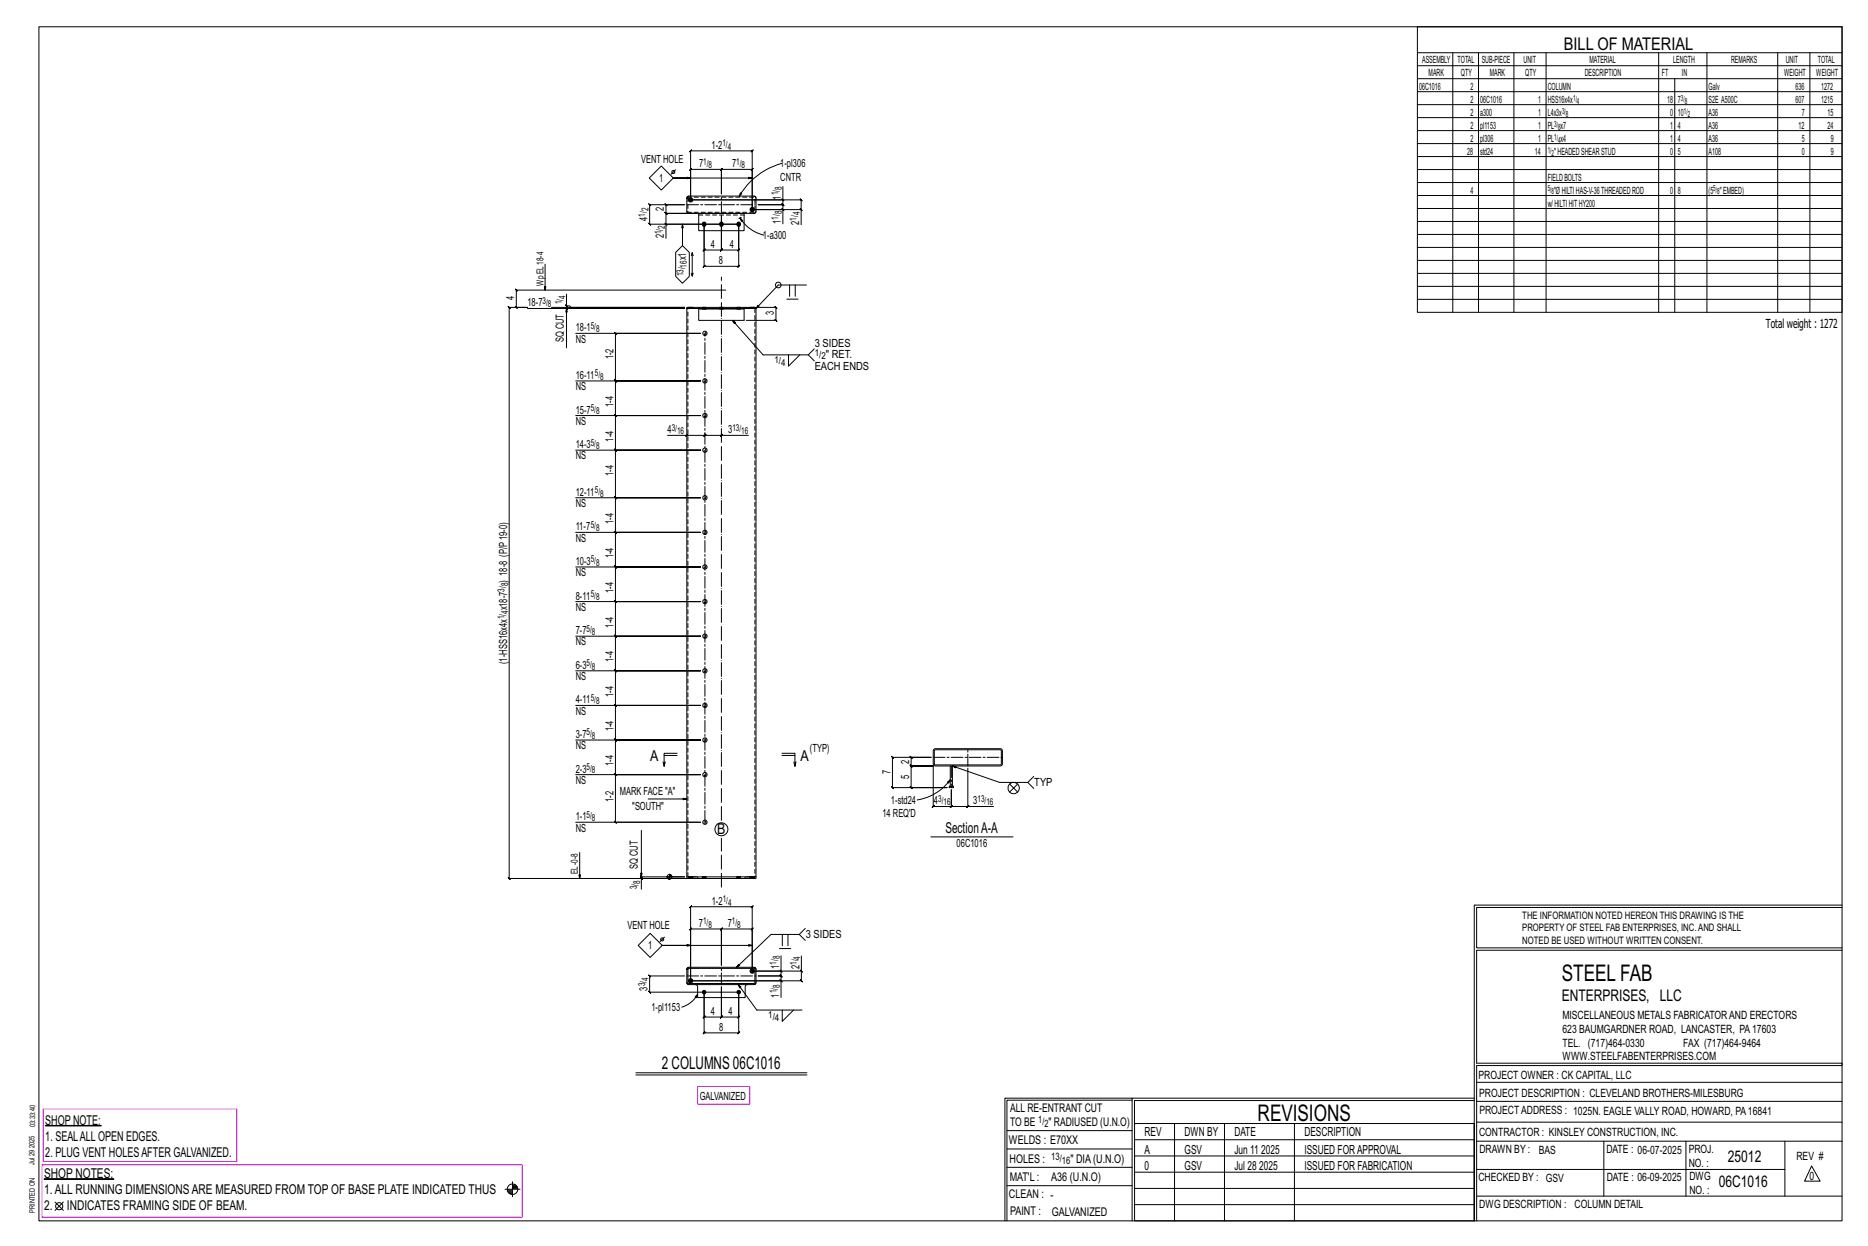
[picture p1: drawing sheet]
<svg xmlns="http://www.w3.org/2000/svg" width="914mm" height="610mm" viewBox="0 0 914 610" stroke-linecap="round" stroke-linejoin="round" font-family="sans-serif">
<g fill="#000" stroke="#000" stroke-width=".49">
<path d="M22 551h28zM22 577h34z"/>
<circle cx="338" cy="98" r="1.1"/>
<circle cx="345" cy="110" r="1"/>
<circle cx="353" cy="110" r="1"/>
<circle cx="362" cy="110" r="1"/>
<circle cx="368" cy="103" r="1.1"/>
<circle cx="338" cy="480" r="1.1"/>
<circle cx="368" cy="475" r="1.1"/>
<circle cx="345" cy="485" r=".9"/>
<circle cx="362" cy="485" r=".9"/>
</g>
<g fill="none" stroke="#000" stroke-width=".49">
<path d="M19 13h883v584h-883zM694 13h208v140h-208zM694 26h208M694 32h208M694 39h208M711 26v127M724 26v127M741 26v127M757 26v127M812 26v127M820 39v114M836 26v127"/>
<path d="M870 26v127M886 26v127M694 45h208M694 51h208M694 58h208M383 80a34 34 0 0 0-21 16M694 64h208M694 70h208M694 77h208M324 81l6 6-6 6-6-6zM331 83l-3 2M336 97h.1"/>
<path d="M336 96h1h32l1 1v6l-1 1h-32l-1-1zM337 96h-1M337 96h.1M338 87h-8h38M362 94l1 1-1 1zM369 96h.1M370 96h.1M370 97h.1M383 97l1 1zM383 91v7h-45v-15l1-1-1 1h15l1-1-1 1v12v-12l1-1-1 1h15l1-1-1 1v20h15v7M383 98v2l1 1-1-1h-12h12l1 1-1-1v3M694 83h208"/>
<path d="M694 89h208M694 96h208M325 109l1 1zM326 110v-6v1l-1-1h1h15h-15v1l-1-1h1v-4v1l-1-1h1h9h-17h-1l1 1v-1v10l-1-1 1 1h44v12l-1 1 1-1h-9h1l-1 1v-1v-17v17h1l-1 1v-1h-8l-1 1 1-1v-12v20l-1 1 1-1h17l-1 1 1-1v-20h-36v7M334 110v10M336 103v1M336 104h1M337 104h.1M342 104h22v9h-22zM362 107l2 1h-1zM362 107a19 19 0 0 0 12 8M362 107h.1"/>
<path d="M363 107h-1M369 104h.1M370 104h.1M370 103v1M383 102l1 1zM392 102l1 1zM392 103v-5h1l-1-1v1h-54v-24l1-1-1 1h30l1-1-1 1v29h24v7M694 102h208M694 108h208M694 115h208M267 129v13M331 124l3-4 3 4v11l-3 4-3-4z"/>
<path d="M338 125l1-1v1M338 134l1 1M339 124v11v-1M387 139v6M389 139v6M395 139h-14l-11 12M694 121h208M694 127h208M694 134h208M270 150h65zM277 149l1 1zM277 144v6h2h1h55"/>
<path d="M277 150v1v-1l1 1h-1h58h-77M277 151v19M336 151v279h5M337 150h.1M337 151h.1M337 150v1h5h-6M339 150h.1M339 151h.1M342 150h22v1h-22zM342 151v6h22v-6M342 150h-6v1M355 142h-102l-1-1 1 1v8h-1l1 1v-1h5h-9l1 1-1-1v280v-1l1 1h-1h89"/>
<path d="M359 157l15 17h22l3-3M364 150h5v1h-5h6M367 150h.1M367 151h.1M369 150h1v1M369 150h.1M369 151h.1M370 151v278h-5M371 150h9h-1l1 1v-1v7l-1-1 1 1h-15M385 146h6M694 140h208M694 146h208"/>
<path d="M282 163h61h-42l1 1-1-1v23l1 1-1-1h42h-42l1 1-1-1v17l1 1-1-1h42h-42l1 1-1-1v17l1 1-1-1h42h-42l1 1-1-1v24v-1l1 1h-1h42h-42v-1l1 1h-1v16l1 1-1-1h42h-42l1 1-1-1v17l1 1-1-1h42h-42l1 1-1-1v17l1 1-1-1h42h-42l1 1-1-1v17l1 1-1-1h42h-42l1 1-1-1v17l1 1-1-1h42h-42l1 1-1-1v17l1 1-1-1h42h-42l1 1-1-1v17l1 1-1-1h42h-42l1 1-1-1v17v-1l1 1h-1h42h-42v-1l1 1h-1v23l1 1-1-1h42h-61M386 174v5l6-5M396 174l3 3M282 186h61M282 203h61M345 213h1l-1 1v-1h-9h1l-1 1v-1h-9M345 212v2l1-1h-1h8M353 213h1l-1 1zM353 212v1h13M282 220h61M282 244h61M282 277h61"/>
<path d="M282 260h61M282 294h61M282 311h61M282 328h61M282 345h61M282 379h61M282 362h61M325 373v2M325 370h6M331 369h-6v6l1-2M383 369h6v6l1-2M383 370h6"/>
<path d="M389 373v2M436 370l1 1h19h-10v-1l1 1h-1v4v-1l1 1h-1h11h-11v-1l1 1h-1v10l1 1-1-1h18h-27v1l-1-1h1v-14zM457 375v20h-1l1-1v1h9h-1l1-1v1v-9v9h-1l1-1v1h8M457 367l33-1 1 1v7l-1 1h-33v-1zM458 367h32v7h-32zM465 375v10M474 376v19h12M506 380l-3 3h-14l-23-8h2v1l-2-1v10M317 391h19M464 383l1-1-1 1zM465 385h2h-2zM465 382a25 25 0 0 1-16 9"/>
<path d="M474 395v-1l-1 1zM494 384l2 2 2-2M494 388l2-2 2 2M503 383l3 3M284 417v13M314 406v23M456 409h40M313 429l1 1zM326 429h9h-21l-1-1 1 1v1M327 429h1M327 430h1M328 428v2"/>
<path d="M328 429h1M328 428h1M328 428h.1M335 430h-21v5M336 429h5M337 429h.1M337 430h.1M339 429h.1M339 430h.1M341 429h24v1h-24zM341 429h-4v1M344 429h.1"/>
<path d="M344 430h.1M346 429h.1M346 430h.1M361 429h.1M361 430h.1M362 429h.1M362 430h.1M365 429h4v1h1v-1M365 430h4M367 429h.1M367 430h.1M369 429h.1"/>
<path d="M369 430h.1M318 457l6 6-6 5-6-5zM325 458l-2 3M383 457v6M386 457v6M391 457l3 3M394 454l-3 3h-14l-16 16M722 443v154M722 443h180M902 444h-179v20h179M335 477h-17h-1l1 1v-1v8h-1l1 1v-1h44v13v-1l-1 1h1h-9l1-1-1 1v-15v15l1-1-1 1h-8v-1l-1 1h1v-13v20l-1 1 1-1h17l-1 1 1-1v-20M336 474h.1"/>
<path d="M337 474l32-1 1 1v7l-1 1h-32l-1-1zM337 473h.1M337 474h32v7h-32zM338 463h-14h44M369 473h1M370 474h.1M382 464h5M382 479l1 1zM382 475l1 1zM382 468v7h-14v-20l1-1-1 1h-15l1-1-1 1v17v-17l1-1-1 1h-15l1-1-1 1v25h44v8M382 475v2l1 1-1-1h-11h11l1 1-1-1v3M392 475l1 1z"/>
<path d="M392 468v7h-24v-31l1-1-1 1h-30l1-1-1 1v36h54h1l-1-1v1v-5M902 465h-179v55h179v1h-179v76M336 481h.1M337 482h.1M340 482l1 1v5h24v-5l1-1M341 486v2h-1zM341 486a13 13 0 0 1-7 7M361 482l9 12h23M370 482h-1M370 481h.1M383 494v6l5-6M311 525h84"/>
<path d="M311 526h84M554 538h-61v59M554 537h168M722 538h-167v13M723 539h179M723 530h179M493 553h61M555 550h167v47h-167zM555 558h167M575 550v47M599 550v47M634 550v47"/>
<path d="M723 549h179M723 558h179M785 558v27M825 558v27M874 558v27M251 578v8M251 580h1M493 571h61M493 562h61M555 573h167M555 566h167M723 572h151"/>
<path d="M887 570l4 8h-8zM27 588l4 4M31 588l-4 4M247 582h8M248 582h3M248 583h3M249 583h2M249 584h2M251 581h2M251 580h2M492 597v-60h62v60M493 580h61"/>
<path d="M555 589h167M555 581h167M723 585h179"/>
<circle cx="330" cy="84" r=".7"/>
<circle cx="381" cy="139" r="1.4"/>
<circle cx="345" cy="163" r="1.1"/>
<circle cx="345" cy="186" r="1.1"/>
<circle cx="345" cy="203" r="1.1"/>
<circle cx="345" cy="220" r="1.1"/>
<circle cx="345" cy="244" r="1.1"/>
<circle cx="345" cy="277" r="1.1"/>
<circle cx="345" cy="260" r="1.1"/>
<circle cx="345" cy="294" r="1.1"/>
<circle cx="345" cy="311" r="1.1"/>
<circle cx="345" cy="328" r="1.1"/>
<circle cx="345" cy="345" r="1.1"/>
<circle cx="345" cy="362" r="1.1"/>
<circle cx="345" cy="379" r="1.1"/>
<circle cx="496" cy="386" r="2.8"/>
<circle cx="345" cy="402" r="1.1"/>
<circle cx="353" cy="406" r="3"/>
<circle cx="328" cy="429" r="1.2"/>
<circle cx="324" cy="460" r=".7"/>
<circle cx="29" cy="590" r="1.8"/>
<circle cx="251" cy="582" r="2.6"/>
</g>
<path d="M341 532h26v8h-26zM21 543h95v25h-95zM21 570h235v26h-235z" fill="none" stroke="#f0f" stroke-width=".5"/>
<g fill="none" stroke="#000" stroke-width=".49" stroke-dasharray="2 1.4">
<path d="M336 97h1zM336 96v1M337 96h.1M337 97h32v7h-32zM370 96h-1M370 97v-1M336 104h.1M337 104h.1M342 105h22M369 104h1M370 104h.1M337 150v1"/>
<path d="M337 150h.1M338 150l-1 1M338 150v1zM338 151h.1M338 150v1M339 150v1M339 150h.1M339 151h.1M339 151v-1M342 151h22zM344 150v1zM344 150h.1"/>
<path d="M344 150v1M344 151l1-1-1 1M345 150v1M352 150v1zM352 150h1M353 150l-1 1M353 151v-1v1M353 150v1M354 150v1M361 150v1zM361 150h.1M361 150v1"/>
<path d="M361 151l1-1-1 1M362 150v1M367 150v1M367 150h.1M368 150l-1 1M368 150l1 1zM368 151h.1M369 150v1M369 150h.1M369 151h.1M369 151v-1M370 151v278"/>
<path d="M337 429v-278M337 429v1M337 429h.1M338 429l-1 1M338 429v1zM338 430h.1M338 429v1M339 429v1M339 429h.1M339 430h.1M339 430v-1M344 429v1"/>
<path d="M344 429h.1M345 429v1zM345 429l-1 1M345 430h-1M345 429v1M345 429h1M346 430h-1M346 430v-1M361 429v1M361 429h.1M362 429v1zM362 429l-1 1"/>
<path d="M362 430h-1M362 429v1M362 429h.1M362 430h.1M362 430v-1M367 429v1M367 429h.1M368 429l-1 1M368 429l1 1zM368 430h.1M369 429v1M369 429h.1"/>
<path d="M369 430h.1M369 430v-1M336 474h1h-1M337 473l-1 1M337 473h.1M369 473h.1M370 474v-1M370 474h.1M336 481h.1M336 481l1 1M337 482h.1M369 482h.1"/>
<path d="M370 482v-1M370 481h.1"/>
<circle cx="345" cy="163" r=".5"/>
<circle cx="345" cy="186" r=".5"/>
<circle cx="345" cy="203" r=".5"/>
<circle cx="345" cy="220" r=".5"/>
<circle cx="345" cy="244" r=".5"/>
<circle cx="345" cy="260" r=".5"/>
<circle cx="345" cy="277" r=".5"/>
<circle cx="345" cy="294" r=".5"/>
<circle cx="345" cy="311" r=".5"/>
<circle cx="345" cy="328" r=".5"/>
<circle cx="345" cy="345" r=".5"/>
<circle cx="345" cy="379" r=".5"/>
<circle cx="345" cy="362" r=".5"/>
<circle cx="345" cy="402" r=".5"/>
</g>
<path d="M353 401v-265M353 434v-24" fill="none" stroke="#000" stroke-width=".49" stroke-dasharray="6.8 1 0 1"/>
<path d="M336 100h34M353 104v-8M457 371h34M466 375v10M474 375v-9M345 402v-239M336 477h34M353 482v-9" fill="none" stroke="#000" stroke-width=".49" stroke-dasharray="5.8 1 1 1"/>
<g font-size="11.2">
<text x="764" y="480">STEEL FAB</text>
<text x="616" y="548">REVISIONS</text>
</g>
<g font-size="8.6">
<text x="765" y="24">BILL OF MATERIAL</text>
<text x="324" y="523">2 COLUMNS 06C1016</text>
</g>
<g font-size="7.9">
<text x="765" y="490">ENTERPRISES, LLC</text>
<text x="846" y="569">25012</text>
<text x="841" y="581">06C1016</text>
</g>
<g font-size="7.3">
<text x="318" y="372">A</text>
<text x="392" y="372">A</text>
<text x="463" y="408">SectionA-A</text>
<text x="351" y="408">B</text>
</g>
<g font-size="6.6">
<text x="22" y="550">SHOPNOTE:</text>
<text x="22" y="558">1. SEALALLOPEN EDGES.</text>
<text x="22" y="566">2. PLUG VENT HOLESAFTER GALVANIZED.</text>
<text x="22" y="576">SHOP NOTES:</text>
<text x="22" y="584">1.ALL RUNNING DIMENSIONSARE MEASURED FROM TOP OF BASE PLATE INDICATED THUS</text>
<text x="22" y="592">2.</text>
<text x="33" y="592">INDICATES FRAMING SIDE OF BEAM.</text>
</g>
<g font-size="6.1">
<text x="864" y="161">Total weight : 1272</text>
<text x="560" y="556">REV</text>
<text x="580" y="556">DWN BY</text>
<text x="604" y="556">DATE</text>
<text x="639" y="556">DESCRIPTION</text>
<text x="560" y="564">A</text>
<text x="580" y="564">GSV</text>
<text x="604" y="564">Jun 11</text>
<text x="617" y="564">2025</text>
<text x="639" y="564">ISSUED FORAPPROVAL</text>
<text x="560" y="572">0</text>
<text x="580" y="572">GSV</text>
<text x="604" y="572">Jul 28</text>
<text x="616" y="572">2025</text>
<text x="639" y="572">ISSUED FOR FABRICATION</text>
</g>
<g font-size="5.9">
<text x="494" y="560">WELDS : E70XX</text>
<text x="494" y="569">HOLES :</text>
<text x="524" y="569">&quot; DIA(U.N.O)</text>
<text x="494" y="578">MAT'L :</text>
<text x="515" y="578">A36 (U.N.O)</text>
<text x="494" y="586">CLEAN : -</text>
<text x="495" y="595">PAINT :</text>
<text x="515" y="595">GALVANIZED</text>
</g>
<g font-size="5.8">
<text x="494" y="544">ALL RE-ENTRANT CUT</text>
<text x="494" y="551">TO BE</text>
<text x="513" y="551">&quot; RADIUSED (U.N.O)</text>
</g>
<g font-size="5.6">
<text x="765" y="499">MISCELLANEOUS METALS FABRICATORAND ERECTORS</text>
<text x="765" y="505">623 BAUMGARDNER ROAD, LANCASTER, PA17603</text>
<text x="765" y="512">TEL. (717)464-0330</text>
<text x="824" y="512">FAX (717)464-9464</text>
<text x="765" y="519">WWW.STEELFABENTERPRISES.COM</text>
<text x="724" y="528">PROJECT OWNER : CK CAPITAL, LLC</text>
<text x="724" y="537">PROJECT DESCRIPTION : CLEVELAND BROTHERS-MILESBURG</text>
<text x="724" y="545">PROJECTADDRESS : 1025N. EAGLE VALLY ROAD, HOWARD, PA16841</text>
<text x="724" y="556">CONTRACTOR : KINSLEY CONSTRUCTION, INC.</text>
<text x="724" y="564">DRAWN BY :</text>
<text x="753" y="564">BAS</text>
<text x="786" y="564">DATE : 06-07-2025</text>
<text x="827" y="564">PROJ.</text>
<text x="879" y="568">REV #</text>
<text x="827" y="571">NO. :</text>
<text x="724" y="578">CHECKED BY : GSV</text>
<text x="787" y="578">DATE : 06-09-2025</text>
<text x="827" y="578">DWG</text>
<text x="886" y="578">0</text>
<text x="827" y="584">NO. :</text>
<text x="724" y="591">DWG DESCRIPTION : COLUMN DETAIL</text>
</g>
<g font-size="5.5">
<text x="348" y="73">1-2</text>
<text x="314" y="80">VENT HOLE</text>
<text x="342" y="82">7</text>
<text x="358" y="82">7</text>
<text x="382" y="82">1-pl306</text>
<text x="323" y="89">1</text>
<text x="382" y="88">CNTR</text>
<text x="382" y="98" transform="rotate(-90 382 98)">1</text>
<text x="325" y="103" transform="rotate(-90 325 103)">2</text>
<text x="317" y="108" transform="rotate(-90 317 108)">4</text>
<text x="382" y="110" transform="rotate(-90 382 110)">1</text>
<text x="391" y="110" transform="rotate(-90 391 110)">2</text>
<text x="325" y="117" transform="rotate(-90 325 117)">2</text>
<text x="373" y="117">1-a300</text>
<text x="348" y="121">4</text>
<text x="357" y="121">4</text>
<text x="336" y="127" transform="rotate(-90 336 127)">x1</text>
<text x="352" y="129">8</text>
<text x="252" y="147" transform="rotate(-90 252 147)">4</text>
<text x="258" y="150">18-7</text>
<text x="379" y="154" transform="rotate(-90 379 154)">3</text>
<text x="276" y="167" transform="rotate(-90 276 167)">SQ CUT</text>
<text x="282" y="162">18-1</text>
<text x="282" y="168">NS</text>
<text x="399" y="170">3 SIDES</text>
<text x="300" y="176" transform="rotate(-90 300 176)">1-2</text>
<text x="404" y="175">&quot; RET.</text>
<text x="282" y="185">16-11</text>
<text x="399" y="181">EACH ENDS</text>
<text x="282" y="191">NS</text>
<text x="282" y="202">15-7</text>
<text x="300" y="199" transform="rotate(-90 300 199)">1-4</text>
<text x="282" y="208">NS</text>
<text x="327" y="212">4</text>
<text x="356" y="212">3</text>
<text x="282" y="219">14-3</text>
<text x="300" y="216" transform="rotate(-90 300 216)">1-4</text>
<text x="282" y="225">NS</text>
<text x="300" y="233" transform="rotate(-90 300 233)">1-4</text>
<text x="282" y="243">12-11</text>
<text x="282" y="248">NS</text>
<text x="300" y="256" transform="rotate(-90 300 256)">1-4</text>
<text x="282" y="259">11-7</text>
<text x="282" y="265">NS</text>
<text x="300" y="273" transform="rotate(-90 300 273)">1-4</text>
<text x="282" y="276">10-3</text>
<text x="282" y="282">NS</text>
<text x="248" y="285" transform="rotate(-90 248 285)">) 18-8 (P/P19-0)</text>
<text x="282" y="293">8-11</text>
<text x="300" y="290" transform="rotate(-90 300 290)">1-4</text>
<text x="248" y="299" transform="rotate(-90 248 299)">x18-7</text>
<text x="282" y="299">NS</text>
<text x="282" y="310">7-7</text>
<text x="300" y="307" transform="rotate(-90 300 307)">1-4</text>
<text x="282" y="316">NS</text>
<text x="300" y="324" transform="rotate(-90 300 324)">1-4</text>
<text x="248" y="325" transform="rotate(-90 248 325)">(1-HSS16x4x</text>
<text x="282" y="327">6-3</text>
<text x="282" y="333">NS</text>
<text x="300" y="341" transform="rotate(-90 300 341)">1-4</text>
<text x="282" y="344">4-11</text>
<text x="282" y="350">NS</text>
<text x="300" y="358" transform="rotate(-90 300 358)">1-4</text>
<text x="282" y="361">3-7</text>
<text x="282" y="367">NS</text>
<text x="396" y="368">(TYP)</text>
<text x="282" y="378">2-3</text>
<text x="300" y="375" transform="rotate(-90 300 375)">1-4</text>
<text x="445" y="374" transform="rotate(-90 445 374)">2</text>
<text x="282" y="384">NS</text>
<text x="436" y="379" transform="rotate(-90 436 379)">7</text>
<text x="445" y="381" transform="rotate(-90 445 381)">5</text>
<text x="303" y="389">MARK FACE &quot;A&quot;</text>
<text x="506" y="385">TYP</text>
<text x="300" y="392" transform="rotate(-90 300 392)">1-2</text>
<text x="436" y="393">1-std24</text>
<text x="457" y="394">4</text>
<text x="476" y="394">3</text>
<text x="282" y="401">1-1</text>
<text x="310" y="396">&quot;SOUTH&quot;</text>
<text x="432" y="400">14 REQ'D</text>
<text x="282" y="407">NS</text>
<text x="468" y="414">06C1016</text>
<text x="312" y="425" transform="rotate(-90 312 425)">SQ CUT</text>
<text x="348" y="443">1-2</text>
<text x="307" y="454">VENT HOLE</text>
<text x="342" y="454">7</text>
<text x="356" y="454">7</text>
<text x="394" y="459">3 SIDES</text>
<text x="317" y="464">1</text>
<text x="381" y="474" transform="rotate(-90 381 474)">1</text>
<text x="391" y="474" transform="rotate(-90 391 474)">2</text>
<text x="317" y="485" transform="rotate(-90 317 485)">3</text>
<text x="381" y="488" transform="rotate(-90 381 488)">1</text>
<text x="319" y="495">1-pl1153</text>
<text x="348" y="497">4</text>
<text x="357" y="497">4</text>
<text x="352" y="504">8</text>
<text x="343" y="538">GALVANIZED</text>
</g>
<g font-size="5">
<text x="745" y="450">THE INFORMATION NOTED HEREON THIS DRAWING IS THE</text>
<text x="745" y="456">PROPERTY OF STEEL FAB ENTERPRISES, INC.AND SHALL</text>
<text x="745" y="462">NOTED BE USED WITHOUT WRITTEN CONSENT.</text>
<text x="508" y="550">1/</text>
<text x="511" y="551">2</text>
<text x="515" y="568">13/</text>
<text x="520" y="570">16</text>
</g>
<g font-size="4.9">
<text x="696" y="31">ASSEMBLY</text>
<text x="714" y="31">TOTAL</text>
<text x="725" y="31">SUB-PIECE</text>
<text x="746" y="31">UNIT</text>
<text x="778" y="31">MATERIAL</text>
<text x="819" y="31">LENGTH</text>
<text x="847" y="31">REMARKS</text>
<text x="874" y="31">UNIT</text>
<text x="890" y="31">TOTAL</text>
<text x="699" y="37">MARK</text>
<text x="715" y="37">QTY</text>
<text x="729" y="37">MARK</text>
<text x="747" y="37">QTY</text>
<text x="776" y="37">DESCRIPTION</text>
<text x="814" y="37">FT</text>
<text x="823" y="37">IN</text>
<text x="873" y="37">WEIGHT</text>
<text x="889" y="37">WEIGHT</text>
<text x="695" y="44">06C1016</text>
<text x="720" y="44">2</text>
<text x="758" y="44">COLUMN</text>
<text x="836" y="44">Galv</text>
<text x="879" y="44">636</text>
<text x="891" y="44">1272</text>
<text x="720" y="50">2</text>
<text x="725" y="50">06C1016</text>
<text x="753" y="50">1</text>
<text x="758" y="50">HSS16x4x</text>
<text x="816" y="50">18</text>
<text x="821" y="50">7</text>
<text x="836" y="50">S2E A500C</text>
<text x="879" y="50">607</text>
<text x="891" y="50">1215</text>
<text x="720" y="57">2</text>
<text x="725" y="57">a300</text>
<text x="753" y="57">1</text>
<text x="758" y="57">L4x3x</text>
<text x="818" y="57">0</text>
<text x="821" y="57">10</text>
<text x="836" y="57">A36</text>
<text x="882" y="57">7</text>
<text x="895" y="57">15</text>
<text x="720" y="63">2</text>
<text x="725" y="63">pl1153</text>
<text x="753" y="63">1</text>
<text x="758" y="63">PL x7</text>
<text x="818" y="63">1</text>
<text x="821" y="63">4</text>
<text x="836" y="63">A36</text>
<text x="880" y="63">12</text>
<text x="895" y="63">24</text>
<text x="720" y="69">2</text>
<text x="725" y="69">pl306</text>
<text x="753" y="69">1</text>
<text x="758" y="69">PL x4</text>
<text x="818" y="69">1</text>
<text x="821" y="69">4</text>
<text x="836" y="69">A36</text>
<text x="882" y="69">5</text>
<text x="896" y="69">9</text>
<text x="718" y="76">28</text>
<text x="725" y="76">std24</text>
<text x="751" y="76">14</text>
<text x="761" y="76">&quot;HEADEDSHEARSTUD</text>
<text x="818" y="76">0</text>
<text x="821" y="76">5</text>
<text x="836" y="76">A108</text>
<text x="882" y="76">0</text>
<text x="896" y="76">9</text>
<text x="758" y="88">FIELDBOLTS</text>
<text x="720" y="95">4</text>
<text x="761" y="95">&quot;ØHILTIHAS-V-36THREADEDROD</text>
<text x="818" y="95">0</text>
<text x="821" y="95">8</text>
<text x="836" y="95">(5 &quot;EMBED)</text>
<text x="758" y="101">w/HILTIHITHY200</text>
</g>
<g font-size="4.7">
<text x="354" y="72">1/</text>
<text x="356" y="73">4</text>
<text x="344" y="81">1/</text>
<text x="347" y="82">8</text>
<text x="360" y="81">1/</text>
<text x="363" y="82">8</text>
<text x="381" y="96" transform="rotate(-90 381 96)">1/</text>
<text x="383" y="93" transform="rotate(-90 383 93)">8</text>
<text x="316" y="106" transform="rotate(-90 316 106)">1/</text>
<text x="317" y="103" transform="rotate(-90 317 103)">2</text>
<text x="381" y="107" transform="rotate(-90 381 107)">1/</text>
<text x="383" y="105" transform="rotate(-90 383 105)">8</text>
<text x="390" y="108" transform="rotate(-90 390 108)">1/</text>
<text x="392" y="105" transform="rotate(-90 392 105)">4</text>
<text x="325" y="112" transform="rotate(-90 325 112)">2</text>
<text x="324" y="115" transform="rotate(-90 324 115)">1/</text>
<text x="336" y="131" transform="rotate(-90 336 131)">16</text>
<text x="335" y="135" transform="rotate(-90 335 135)">13/</text>
<text x="266" y="140" transform="rotate(-90 266 140)">Wp EL18-4</text>
<text x="266" y="149">3/</text>
<text x="275" y="149" transform="rotate(-90 275 149)">1/</text>
<text x="277" y="146" transform="rotate(-90 277 146)">4</text>
<text x="268" y="150">8</text>
<text x="289" y="161">5/</text>
<text x="292" y="163">8</text>
<text x="379" y="177">1/</text>
<text x="382" y="179">4</text>
<text x="399" y="174">1/</text>
<text x="402" y="176">2</text>
<text x="291" y="184">5/</text>
<text x="294" y="186">8</text>
<text x="289" y="201">5/</text>
<text x="292" y="203">8</text>
<text x="329" y="211">3/</text>
<text x="331" y="212">16</text>
<text x="358" y="211">13/</text>
<text x="363" y="212">16</text>
<text x="289" y="218">5/</text>
<text x="292" y="220">8</text>
<text x="291" y="241">5/</text>
<text x="294" y="243">8</text>
<text x="289" y="258">5/</text>
<text x="292" y="260">8</text>
<text x="289" y="275">5/</text>
<text x="292" y="277">8</text>
<text x="249" y="287" transform="rotate(-90 249 287)">8</text>
<text x="247" y="289" transform="rotate(-90 247 289)">3/</text>
<text x="289" y="292">5/</text>
<text x="292" y="294">8</text>
<text x="247" y="303" transform="rotate(-90 247 303)">1/</text>
<text x="249" y="300" transform="rotate(-90 249 300)">4</text>
<text x="287" y="309">5/</text>
<text x="290" y="311">8</text>
<text x="287" y="326">5/</text>
<text x="290" y="328">8</text>
<text x="289" y="343">5/</text>
<text x="292" y="345">8</text>
<text x="287" y="360">5/</text>
<text x="290" y="361">8</text>
<text x="287" y="377">5/</text>
<text x="290" y="378">8</text>
<text x="459" y="392">3/</text>
<text x="462" y="394">16</text>
<text x="478" y="392">13/</text>
<text x="483" y="394">16</text>
<text x="287" y="400">5/</text>
<text x="290" y="402">8</text>
<text x="283" y="428" transform="rotate(-90 283 428)">EL-0-8</text>
<text x="312" y="435" transform="rotate(-90 312 435)">3/</text>
<text x="313" y="432" transform="rotate(-90 313 432)">8</text>
<text x="354" y="441">1/</text>
<text x="356" y="443">4</text>
<text x="344" y="452">1/</text>
<text x="347" y="454">8</text>
<text x="358" y="452">1/</text>
<text x="361" y="454">8</text>
<text x="380" y="472" transform="rotate(-90 380 472)">1/</text>
<text x="382" y="469" transform="rotate(-90 382 469)">8</text>
<text x="390" y="472" transform="rotate(-90 390 472)">1/</text>
<text x="392" y="469" transform="rotate(-90 392 469)">4</text>
<text x="317" y="480" transform="rotate(-90 317 480)">4</text>
<text x="316" y="483" transform="rotate(-90 316 483)">3/</text>
<text x="380" y="486" transform="rotate(-90 380 486)">1/</text>
<text x="382" y="483" transform="rotate(-90 382 483)">8</text>
<text x="376" y="498">1/</text>
<text x="379" y="500">4</text>
</g>
<g font-size="4.2">
<text x="770" y="49">1/</text>
<text x="772" y="51">4</text>
<text x="823" y="49">3/</text>
<text x="825" y="51">8</text>
<text x="765" y="56">3/</text>
<text x="767" y="57">8</text>
<text x="824" y="56">1/</text>
<text x="826" y="57">2</text>
<text x="761" y="62">3/</text>
<text x="763" y="63">8</text>
<text x="761" y="68">1/</text>
<text x="763" y="70">4</text>
<text x="758" y="75">1/</text>
<text x="759" y="76">2</text>
<text x="758" y="94">5/</text>
<text x="759" y="95">8</text>
<text x="839" y="94">5/</text>
<text x="841" y="95">8</text>
</g>
<g font-size="3.7">
<text x="17" y="551" transform="rotate(-90 17 551)">03:33:40</text>
<text x="17" y="562" transform="rotate(-90 17 562)">2025</text>
<text x="17" y="570" transform="rotate(-90 17 570)">Jul 29</text>
<text x="17" y="593" transform="rotate(-90 17 593)">PRINTED ON</text>
</g>
</svg>
